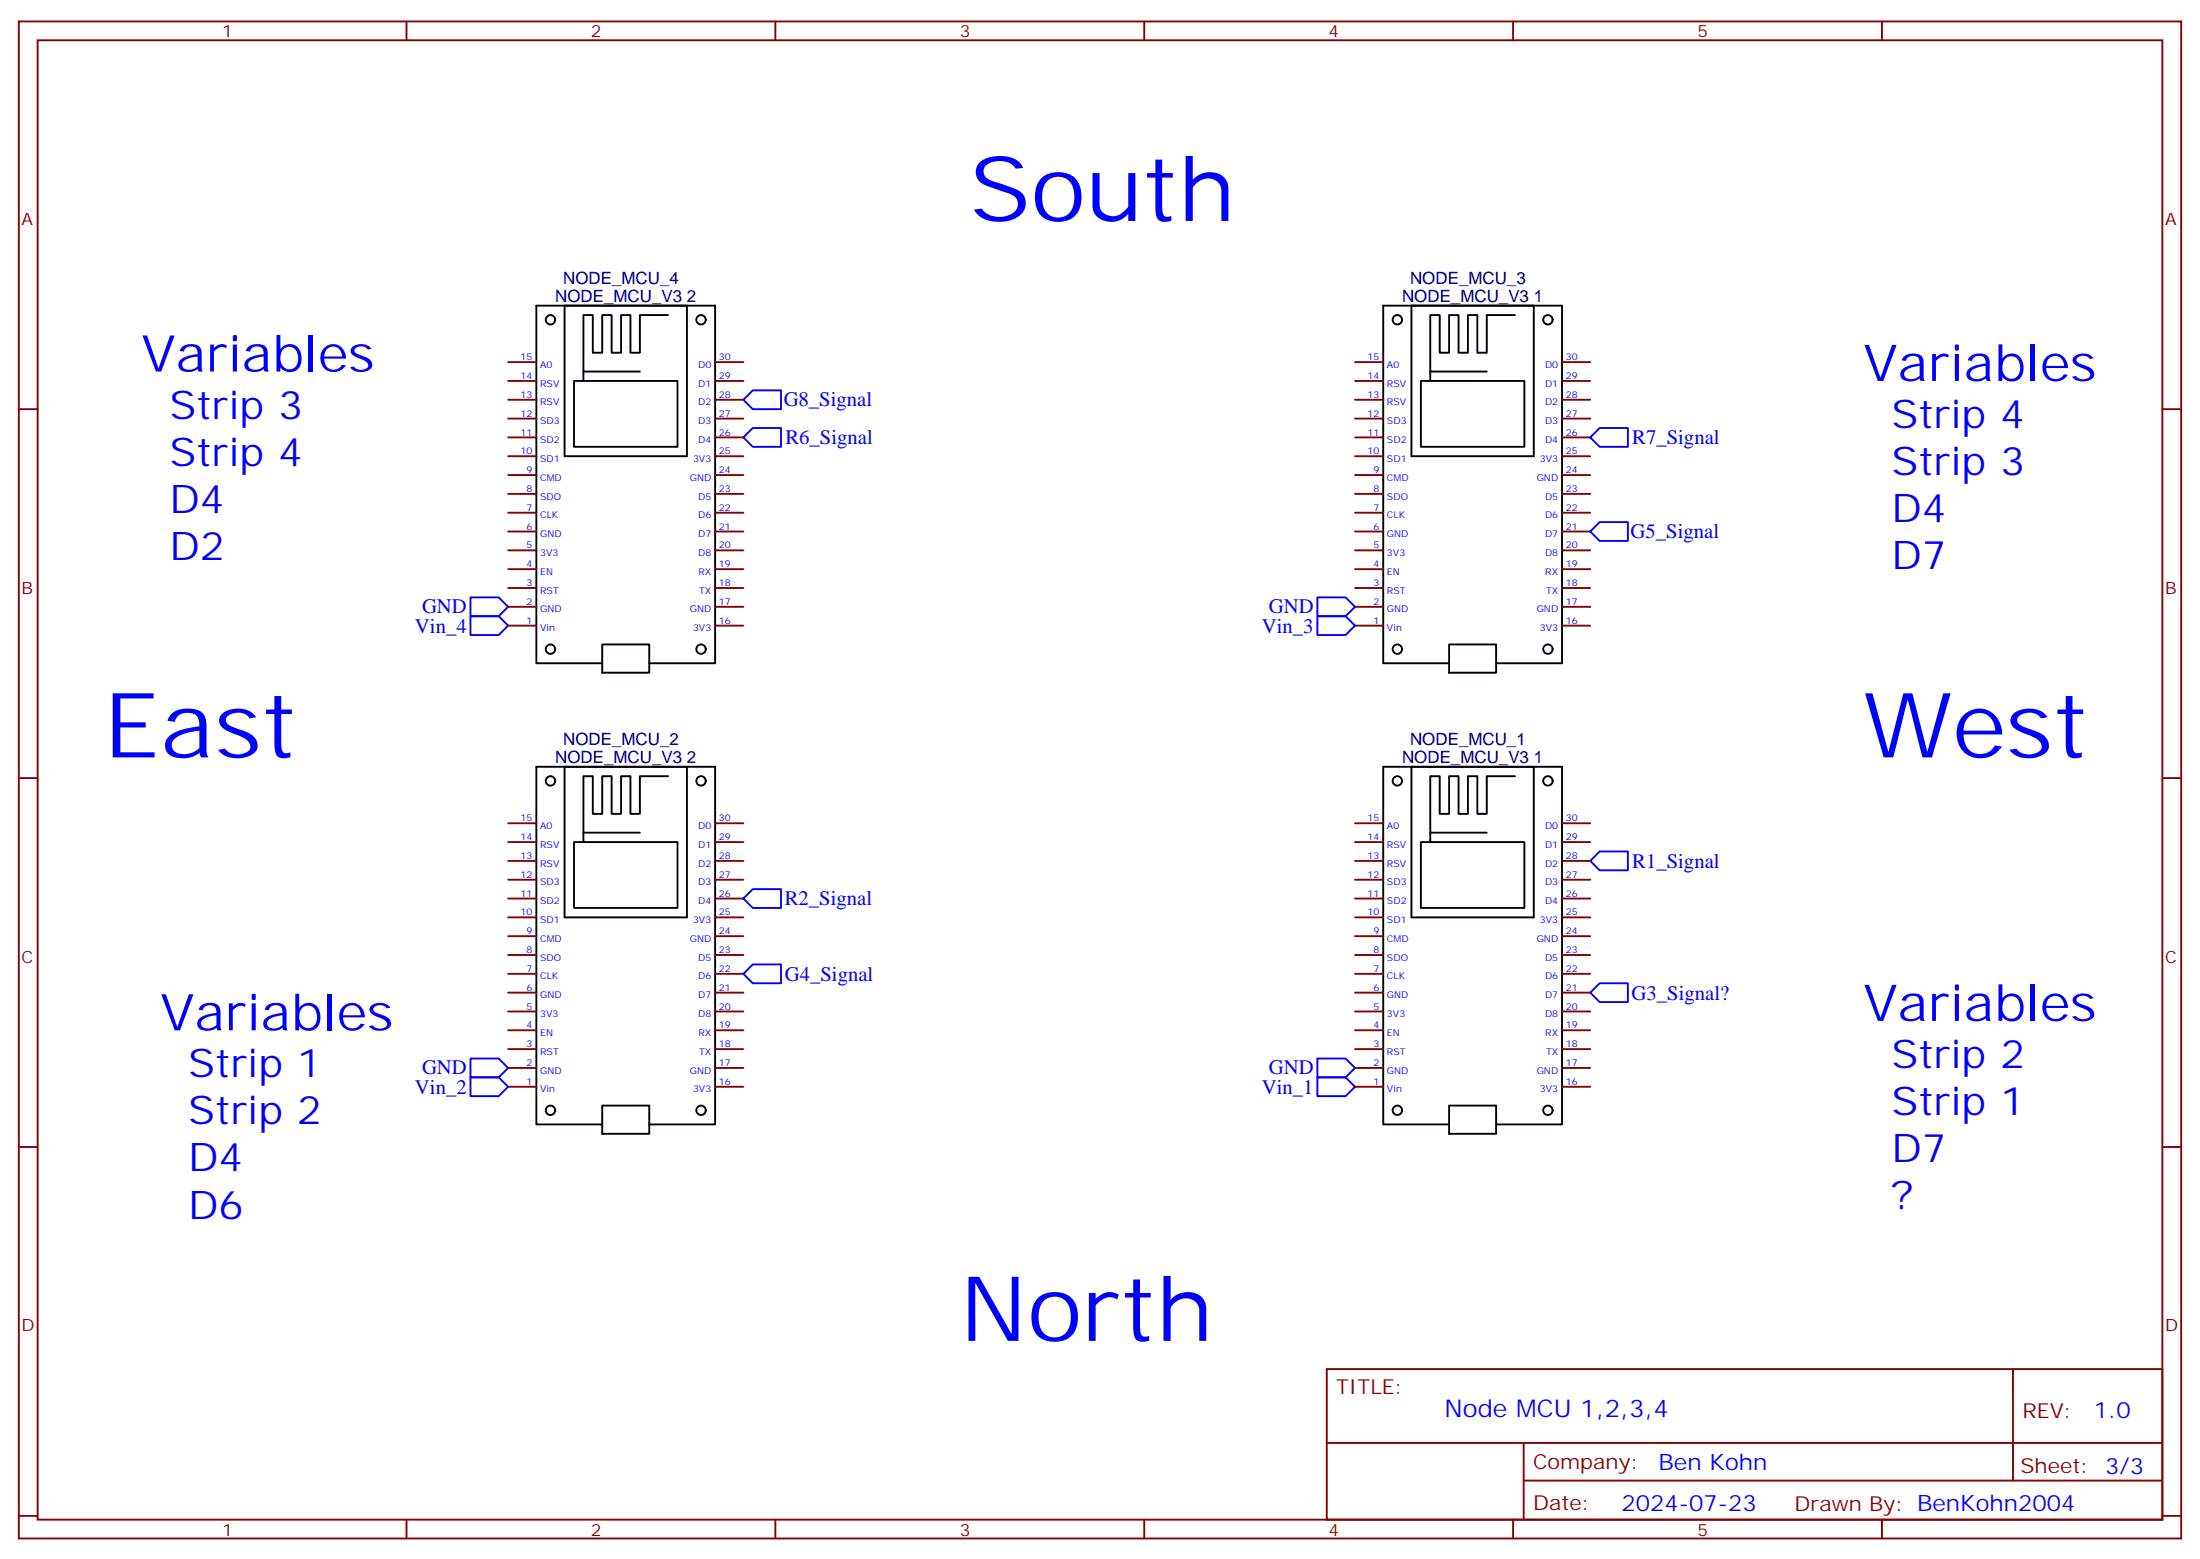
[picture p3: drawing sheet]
<svg xmlns="http://www.w3.org/2000/svg" width="412mm" height="292mm" viewBox="0 0 412 292" stroke-linecap="round" stroke-linejoin="round" font-family="sans-serif">
<g fill="none" stroke="#870000" stroke-width=".35">
<path d="M3.5 4h405.4v284.4h-405.4zM7.1 7.5h398.2v277.3h-398.2zM76.2 4v3.5M145.3 4v3.5M214.5 4v3.5M283.6 4v3.5M352.8 4v3.5M3.5 76.7h3.6M95.2 67.9h5.3M95.2 71.4h5.3M95.2 74.9h5.3M95.2 78.5h5.3"/>
<path d="M134.1 67.9h5.2M134.1 71.4h5.2M134.1 74.9h5.2M134.1 78.5h5.2M254 67.9h5.3M254 71.4h5.3M254 74.9h5.3M254 78.5h5.3M292.8 67.9h5.3M292.8 71.4h5.3M292.8 74.9h5.3M292.8 78.5h5.3"/>
<path d="M405.3 76.7h3.6M95.2 82h5.3M95.2 85.5h5.3M95.2 89h5.3M95.2 92.6h5.3M95.2 96.1h5.3M95.2 99.6h5.3M134.1 82h5.2M134.1 85.5h5.2M134.1 89h5.2M134.1 92.6h5.2M134.1 96.1h5.2"/>
<path d="M134.1 99.6h5.2M254 82h5.3M254 85.5h5.3M254 89h5.3M254 92.6h5.3M254 96.1h5.3M254 99.6h5.3M292.8 82h5.3M292.8 85.5h5.3M292.8 89h5.3M292.8 92.6h5.3M292.8 96.1h5.3"/>
<path d="M292.8 99.6h5.3M95.2 103.2h5.3M95.2 106.7h5.3M95.2 110.2h5.3M95.2 113.7h5.3M95.2 117.3h5.3M134.1 103.2h5.2M134.1 106.7h5.2M134.1 110.2h5.2M134.1 113.7h5.2M134.1 117.3h5.2M254 103.2h5.3"/>
<path d="M254 106.7h5.3M254 110.2h5.3M254 113.7h5.3M254 117.3h5.3M292.8 103.2h5.3M292.8 106.7h5.3M292.8 110.2h5.3M292.8 113.7h5.3M292.8 117.3h5.3M3.5 145.8h3.6M95.2 154.3h5.3M95.2 157.8h5.3"/>
<path d="M134.1 154.3h5.2M134.1 157.8h5.2M254 154.3h5.3M254 157.8h5.3M292.8 154.3h5.3M292.8 157.8h5.3M405.3 145.8h3.6M95.2 161.4h5.3M95.2 164.9h5.3M95.2 168.4h5.3M95.2 171.9h5.3M95.2 175.5h5.3"/>
<path d="M95.2 179h5.3M134.1 161.4h5.2M134.1 164.9h5.2M134.1 168.4h5.2M134.1 171.9h5.2M134.1 175.5h5.2M134.1 179h5.2M254 161.4h5.3M254 164.9h5.3M254 168.4h5.3M254 171.9h5.3M254 175.5h5.3"/>
<path d="M254 179h5.3M292.8 161.4h5.3M292.8 164.9h5.3M292.8 168.4h5.3M292.8 171.9h5.3M292.8 175.5h5.3M292.8 179h5.3M95.2 182.5h5.3M95.2 186.1h5.3M95.2 189.6h5.3M95.2 193.1h5.3M95.2 196.6h5.3"/>
<path d="M134.1 182.5h5.2M134.1 186.1h5.2M134.1 189.6h5.2M134.1 193.1h5.2M134.1 196.6h5.2M254 182.5h5.3M254 186.1h5.3M254 189.6h5.3M254 193.1h5.3M254 196.6h5.3M292.8 182.5h5.3M292.8 186.1h5.3"/>
<path d="M292.8 189.6h5.3M292.8 193.1h5.3M292.8 196.6h5.3M3.5 215h3.6M95.2 200.2h5.3M95.2 203.7h5.3M134.1 200.2h5.2M134.1 203.7h5.2M254 200.2h5.3M254 203.7h5.3M292.8 200.2h5.3M292.8 203.7h5.3"/>
<path d="M405.3 215h3.6M248.7 256.6h156.6v28.2h-156.6zM377.3 256.6v20.9M248.7 270.5h156.5M285.6 277.5h119.6M285.6 270.5v14.1M3.5 284.1h3.6M76.2 284.8v3.6M145.3 284.8v3.6M214.5 284.8v3.6M283.6 284.8v3.6M352.8 284.8v3.6"/>
<path d="M405.3 284.1h3.6"/>
</g>
<g fill="none" stroke="#000" stroke-width=".35">
<path d="M105.8 57.3h23v28.2h-23zM125.2 59.1h-5.3v7h-1.7v-7h-1.8v7h-1.7v-7h-1.8v7h-1.8v-7h-1.7v10.5h10.5M264.6 57.3h22.9v28.2h-22.9zM284 59.1h-5.3v7h-1.8v-7h-1.7v7h-1.8v-7h-1.8v7h-1.7v-7h-1.8v10.5h10.6M109.4 69.6v1.8h-1.8v12.3h19.4v-12.3h-17.6M268.1 69.6v1.8h-1.8v12.3h19.5v-12.3h-17.7M112.9 120.8h8.8v5.3h-8.8zM112.9 124.3h-12.4v-67h33.6v67h-12.4M271.6 120.8h8.9v5.3h-8.9zM271.6 124.3h-12.3v-67h33.5v67h-12.3M105.8 143.7h23v28.2h-23zM109.4 156.1v1.7h-1.8v12.4h19.4v-12.4h-17.6"/>
<path d="M125.2 145.5h-5.3v7h-1.7v-7h-1.8v7h-1.7v-7h-1.8v7h-1.8v-7h-1.7v10.6h10.5M264.6 143.7h22.9v28.2h-22.9zM268.1 156.1v1.7h-1.8v12.4h19.5v-12.4h-17.7M284 145.5h-5.3v7h-1.8v-7h-1.7v7h-1.8v-7h-1.8v7h-1.7v-7h-1.8v10.6h10.6M112.9 207.2h8.8v5.3h-8.8zM112.9 210.7h-12.4v-67h33.6v67h-12.4M271.6 207.2h8.9v5.3h-8.9zM271.6 210.7h-12.3v-67h33.5v67h-12.3"/>
<circle cx="103.2" cy="59.9" r=".88"/>
<circle cx="131.4" cy="59.9" r=".88"/>
<circle cx="261.9" cy="59.9" r=".88"/>
<circle cx="290.2" cy="59.9" r=".88"/>
<circle cx="103.2" cy="121.7" r=".88"/>
<circle cx="131.4" cy="121.7" r=".88"/>
<circle cx="261.9" cy="121.7" r=".88"/>
<circle cx="290.2" cy="121.7" r=".88"/>
<circle cx="103.2" cy="146.4" r=".88"/>
<circle cx="131.4" cy="146.4" r=".88"/>
<circle cx="261.9" cy="146.4" r=".88"/>
<circle cx="290.2" cy="146.4" r=".88"/>
<circle cx="103.2" cy="208.1" r=".88"/>
<circle cx="131.4" cy="208.1" r=".88"/>
<circle cx="261.9" cy="208.1" r=".88"/>
<circle cx="290.2" cy="208.1" r=".88"/>
</g>
<g fill="none" stroke="#00f" stroke-width=".35">
<path d="M139.3 74.9l1.8-1.7h5.3v3.5h-5.3zM139.3 82l1.8-1.8h5.3v3.5h-5.3zM298.1 82l1.8-1.8h5.3v3.5h-5.3zM298.1 99.6l1.8-1.7h5.3v3.5h-5.3zM88.2 112h5.3l1.7 1.7-1.7 1.8h-5.3zM88.2 115.5h5.3l1.7 1.8-1.7 1.7h-5.3zM246.9 115.5h5.3l1.8 1.8-1.8 1.7h-5.3zM246.9 112h5.3l1.8 1.7-1.8 1.8h-5.3zM139.3 168.4l1.8-1.7h5.3v3.5h-5.3zM298.1 161.4l1.8-1.8h5.3v3.5h-5.3zM88.2 198.4h5.3l1.7 1.8-1.7 1.7h-5.3zM139.3 182.5l1.8-1.7h5.3v3.5h-5.3z"/>
<path d="M246.9 198.4h5.3l1.8 1.8-1.8 1.7h-5.3zM298.1 186.1l1.8-1.8h5.3v3.5h-5.3zM88.2 201.9h5.3l1.7 1.8-1.7 1.8h-5.3zM246.9 201.9h5.3l1.8 1.8-1.8 1.8h-5.3z"/>
</g>
<g font-size="16.9" fill="#00f">
<text x="181.7" y="41.4">South</text>
<text x="19.4" y="142">East</text>
<text x="349.2" y="142">West</text>
<text x="179.9" y="251.3">North</text>
</g>
<g font-size="9.5" fill="#00f">
<text x="26.5" y="69.6">Variables</text>
<text x="349.2" y="71.4">Variables</text>
<text x="349.2" y="191.3">Variables</text>
<text x="30" y="193.1">Variables</text>
</g>
<g font-size="7.4" fill="#00f">
<text x="31.7" y="78.5">Strip 3</text>
<text x="354.5" y="80.2">Strip 4</text>
<text x="31.7" y="87.3">Strip 4</text>
<text x="354.5" y="89">Strip 3</text>
<text x="31.7" y="96.1">D4</text>
<text x="354.5" y="97.9">D4</text>
<text x="31.7" y="104.9">D2</text>
<text x="354.5" y="106.7">D7</text>
<text x="35.3" y="201.9">Strip 1</text>
<text x="354.5" y="200.2">Strip 2</text>
<text x="354.5" y="209">Strip 1</text>
<text x="35.3" y="210.7">Strip 2</text>
<text x="35.3" y="219.6">D4</text>
<text x="354.5" y="217.8">D7</text>
<text x="354.5" y="226.6">?</text>
<text x="35.3" y="228.4">D6</text>
</g>
<text font-size="4.6" fill="#00f" x="270.8" y="265.6">Node MCU 1,2,3,4</text>
<g font-size="4.2" fill="#00f">
<text x="392.5" y="265.9">1.0</text>
<text x="310.9" y="275.4">Ben Kohn</text>
<text x="304" y="283.2">2024-07-23</text>
</g>
<g font-size="3.9" fill="#00f">
<text x="146.9" y="76.1">G8_Signal</text>
<text x="147.2" y="83.2">R6_Signal</text>
<text x="306" y="83.2">R7_Signal</text>
<text x="305.7" y="100.8">G5_Signal</text>
<text x="77.8" y="118.6">Vin_4</text>
<text x="79.1" y="115">GND</text>
<text x="236.5" y="118.6">Vin_3</text>
<text x="237.9" y="115">GND</text>
<text x="306" y="162.7">R1_Signal</text>
<text x="147.1" y="169.7">R2_Signal</text>
<text x="147.1" y="183.8">G4_Signal</text>
<text x="305.9" y="187.4">G3_Signal?</text>
<text x="79.1" y="201.4">GND</text>
<text x="237.9" y="201.4">GND</text>
<text x="77.8" y="205">Vin_2</text>
<text x="236.5" y="205">Vin_1</text>
</g>
<g font-size="3.9" fill="#800">
<text x="250.5" y="261.2">TITLE:</text>
<text x="379.1" y="265.9">REV:</text>
<text x="287.4" y="275.4">Company:</text>
<text x="378.7" y="276">Sheet: 3/3</text>
<text x="287.4" y="283.1">Date:</text>
<text x="336.4" y="283.2">Drawn By: BenKohn2004</text>
</g>
<g font-size="3.2" fill="#800">
<text x="41.6" y="7">1</text>
<text x="110.8" y="7">2</text>
<text x="179.9" y="7">3</text>
<text x="249.1" y="7">4</text>
<text x="318.2" y="7">5</text>
<text x="4.1" y="42.1">A</text>
<text x="405.9" y="42.1">A</text>
<text x="4.1" y="111.3">B</text>
<text x="405.9" y="111.3">B</text>
<text x="4.1" y="180.4">C</text>
<text x="405.9" y="180.4">C</text>
<text x="4.1" y="249.6">D</text>
<text x="405.9" y="249.6">D</text>
<text x="41.6" y="287.8">1</text>
<text x="110.8" y="287.8">2</text>
<text x="179.9" y="287.8">3</text>
<text x="249.1" y="287.8">4</text>
<text x="318.2" y="287.8">5</text>
</g>
<g font-size="3.2" fill="#000080">
<text x="105.6" y="53.2">NODE_MCU_4</text>
<text x="264.3" y="53.2">NODE_MCU_3</text>
<text x="104.1" y="56.6">NODE_MCU_V3 2</text>
<text x="262.8" y="56.6">NODE_MCU_V3 1</text>
<text x="104.1" y="143.1">NODE_MCU_V3 2</text>
<text x="105.6" y="139.6">NODE_MCU_2</text>
<text x="262.8" y="143.1">NODE_MCU_V3 1</text>
<text x="264.3" y="139.6">NODE_MCU_1</text>
</g>
<g font-size="1.8" fill="#00f">
<text x="97.6" y="67.5">15</text>
<text x="97.6" y="71">14</text>
<text x="101.2" y="68.9">A0</text>
<text x="130.9" y="68.9">D0</text>
<text x="134.8" y="67.5">30</text>
<text x="134.8" y="71">29</text>
<text x="256.3" y="67.5">15</text>
<text x="256.3" y="71">14</text>
<text x="260" y="68.9">A0</text>
<text x="289.6" y="68.9">D0</text>
<text x="293.5" y="67.5">30</text>
<text x="293.5" y="71">29</text>
<text x="97.6" y="74.6">13</text>
<text x="101.2" y="72.5">RSV</text>
<text x="101.2" y="76">RSV</text>
<text x="130.9" y="72.5">D1</text>
<text x="130.9" y="76">D2</text>
<text x="134.8" y="74.6">28</text>
<text x="256.3" y="74.6">13</text>
<text x="260" y="72.5">RSV</text>
<text x="260" y="76">RSV</text>
<text x="289.6" y="72.5">D1</text>
<text x="289.6" y="76">D2</text>
<text x="293.5" y="74.6">28</text>
<text x="97.6" y="78.1">12</text>
<text x="97.6" y="81.6">11</text>
<text x="101.2" y="79.5">SD3</text>
<text x="101.2" y="83">SD2</text>
<text x="130.9" y="79.5">D3</text>
<text x="130.9" y="83">D4</text>
<text x="134.8" y="78.1">27</text>
<text x="134.8" y="81.6">26</text>
<text x="256.3" y="78.1">12</text>
<text x="256.3" y="81.6">11</text>
<text x="260" y="79.5">SD3</text>
<text x="260" y="83">SD2</text>
<text x="289.6" y="79.5">D3</text>
<text x="289.6" y="83">D4</text>
<text x="293.5" y="78.1">27</text>
<text x="293.5" y="81.6">26</text>
<text x="97.6" y="85.2">10</text>
<text x="98.7" y="88.7">9</text>
<text x="101.2" y="86.6">SD1</text>
<text x="129.9" y="86.6">3V3</text>
<text x="134.8" y="85.2">25</text>
<text x="134.8" y="88.7">24</text>
<text x="256.3" y="85.2">10</text>
<text x="257.5" y="88.7">9</text>
<text x="260" y="86.6">SD1</text>
<text x="288.7" y="86.6">3V3</text>
<text x="293.5" y="85.2">25</text>
<text x="293.5" y="88.7">24</text>
<text x="98.7" y="92.2">8</text>
<text x="98.7" y="95.7">7</text>
<text x="101.2" y="90.1">CMD</text>
<text x="101.2" y="93.6">SDO</text>
<text x="129.3" y="90.1">GND</text>
<text x="130.9" y="93.6">D5</text>
<text x="134.8" y="92.2">23</text>
<text x="134.8" y="95.7">22</text>
<text x="257.5" y="92.2">8</text>
<text x="257.5" y="95.7">7</text>
<text x="260" y="90.1">CMD</text>
<text x="260" y="93.6">SDO</text>
<text x="288.1" y="90.1">GND</text>
<text x="289.6" y="93.6">D5</text>
<text x="293.5" y="92.2">23</text>
<text x="293.5" y="95.7">22</text>
<text x="98.7" y="99.3">6</text>
<text x="101.2" y="97.2">CLK</text>
<text x="101.2" y="100.7">GND</text>
<text x="130.9" y="97.2">D6</text>
<text x="130.9" y="100.7">D7</text>
<text x="134.8" y="99.3">21</text>
<text x="257.5" y="99.3">6</text>
<text x="260" y="97.2">CLK</text>
<text x="260" y="100.7">GND</text>
<text x="289.6" y="97.2">D6</text>
<text x="289.6" y="100.7">D7</text>
<text x="293.5" y="99.3">21</text>
<text x="98.7" y="102.8">5</text>
<text x="98.7" y="106.3">4</text>
<text x="101.2" y="104.2">3V3</text>
<text x="101.2" y="107.7">EN</text>
<text x="130.9" y="104.2">D8</text>
<text x="130.9" y="107.7">RX</text>
<text x="134.8" y="102.8">20</text>
<text x="134.8" y="106.3">19</text>
<text x="257.5" y="102.8">5</text>
<text x="257.5" y="106.3">4</text>
<text x="260" y="104.2">3V3</text>
<text x="260" y="107.7">EN</text>
<text x="289.6" y="104.2">D8</text>
<text x="289.7" y="107.7">RX</text>
<text x="293.5" y="102.8">20</text>
<text x="293.5" y="106.3">19</text>
<text x="98.7" y="109.9">3</text>
<text x="98.7" y="113.4">2</text>
<text x="101.2" y="111.3">RST</text>
<text x="131.1" y="111.3">TX</text>
<text x="134.8" y="109.9">18</text>
<text x="134.8" y="113.4">17</text>
<text x="257.5" y="109.9">3</text>
<text x="257.5" y="113.4">2</text>
<text x="260" y="111.3">RST</text>
<text x="289.8" y="111.3">TX</text>
<text x="293.5" y="109.9">18</text>
<text x="293.5" y="113.4">17</text>
<text x="98.7" y="116.9">1</text>
<text x="101.2" y="114.8">GND</text>
<text x="101.2" y="118.3">Vin</text>
<text x="129.3" y="114.8">GND</text>
<text x="129.9" y="118.3">3V3</text>
<text x="134.8" y="116.9">16</text>
<text x="257.5" y="116.9">1</text>
<text x="260" y="114.8">GND</text>
<text x="260" y="118.3">Vin</text>
<text x="288.1" y="114.8">GND</text>
<text x="288.7" y="118.3">3V3</text>
<text x="293.5" y="116.9">16</text>
<text x="97.6" y="154">15</text>
<text x="101.2" y="155.4">A0</text>
<text x="130.9" y="155.4">D0</text>
<text x="134.8" y="154">30</text>
<text x="256.3" y="154">15</text>
<text x="260" y="155.4">A0</text>
<text x="289.6" y="155.4">D0</text>
<text x="293.5" y="154">30</text>
<text x="97.6" y="157.5">14</text>
<text x="97.6" y="161">13</text>
<text x="101.2" y="158.9">RSV</text>
<text x="130.9" y="158.9">D1</text>
<text x="134.8" y="157.5">29</text>
<text x="134.8" y="161">28</text>
<text x="256.3" y="157.5">14</text>
<text x="256.3" y="161">13</text>
<text x="260" y="158.9">RSV</text>
<text x="289.6" y="158.9">D1</text>
<text x="293.5" y="157.5">29</text>
<text x="293.5" y="161">28</text>
<text x="97.6" y="164.5">12</text>
<text x="101.2" y="162.4">RSV</text>
<text x="101.2" y="165.9">SD3</text>
<text x="130.9" y="162.4">D2</text>
<text x="130.9" y="165.9">D3</text>
<text x="134.8" y="164.5">27</text>
<text x="256.3" y="164.5">12</text>
<text x="260" y="162.4">RSV</text>
<text x="260" y="165.9">SD3</text>
<text x="289.6" y="162.4">D2</text>
<text x="289.6" y="165.9">D3</text>
<text x="293.5" y="164.5">27</text>
<text x="97.6" y="168.1">11</text>
<text x="97.6" y="171.6">10</text>
<text x="101.2" y="169.5">SD2</text>
<text x="101.2" y="173">SD1</text>
<text x="129.9" y="173">3V3</text>
<text x="130.9" y="169.5">D4</text>
<text x="134.8" y="168.1">26</text>
<text x="134.8" y="171.6">25</text>
<text x="256.3" y="168.1">11</text>
<text x="256.3" y="171.6">10</text>
<text x="260" y="169.5">SD2</text>
<text x="260" y="173">SD1</text>
<text x="288.7" y="173">3V3</text>
<text x="289.6" y="169.5">D4</text>
<text x="293.5" y="168.1">26</text>
<text x="293.5" y="171.6">25</text>
<text x="98.7" y="175.1">9</text>
<text x="98.7" y="178.6">8</text>
<text x="101.2" y="176.5">CMD</text>
<text x="129.3" y="176.5">GND</text>
<text x="134.8" y="175.1">24</text>
<text x="134.8" y="178.6">23</text>
<text x="257.5" y="175.1">9</text>
<text x="257.5" y="178.6">8</text>
<text x="260" y="176.5">CMD</text>
<text x="288.1" y="176.5">GND</text>
<text x="293.5" y="175.1">24</text>
<text x="293.5" y="178.6">23</text>
<text x="98.7" y="182.2">7</text>
<text x="98.7" y="185.7">6</text>
<text x="101.2" y="180.1">SDO</text>
<text x="101.2" y="183.6">CLK</text>
<text x="130.9" y="180.1">D5</text>
<text x="130.9" y="183.6">D6</text>
<text x="134.8" y="182.2">22</text>
<text x="134.8" y="185.7">21</text>
<text x="257.5" y="182.2">7</text>
<text x="257.5" y="185.7">6</text>
<text x="260" y="180.1">SDO</text>
<text x="260" y="183.6">CLK</text>
<text x="289.6" y="180.1">D5</text>
<text x="289.6" y="183.6">D6</text>
<text x="293.5" y="182.2">22</text>
<text x="293.5" y="185.7">21</text>
<text x="98.7" y="189.2">5</text>
<text x="101.2" y="187.1">GND</text>
<text x="101.2" y="190.6">3V3</text>
<text x="130.9" y="187.1">D7</text>
<text x="130.9" y="190.6">D8</text>
<text x="134.8" y="189.2">20</text>
<text x="257.5" y="189.2">5</text>
<text x="260" y="187.1">GND</text>
<text x="260" y="190.6">3V3</text>
<text x="289.6" y="187.1">D7</text>
<text x="289.6" y="190.6">D8</text>
<text x="293.5" y="189.2">20</text>
<text x="98.7" y="192.8">4</text>
<text x="98.7" y="196.3">3</text>
<text x="101.2" y="194.2">EN</text>
<text x="101.2" y="197.7">RST</text>
<text x="130.9" y="194.2">RX</text>
<text x="131.1" y="197.7">TX</text>
<text x="134.8" y="192.8">19</text>
<text x="134.8" y="196.3">18</text>
<text x="257.5" y="192.8">4</text>
<text x="257.5" y="196.3">3</text>
<text x="260" y="194.2">EN</text>
<text x="260" y="197.7">RST</text>
<text x="289.7" y="194.2">RX</text>
<text x="289.8" y="197.7">TX</text>
<text x="293.5" y="192.8">19</text>
<text x="293.5" y="196.3">18</text>
<text x="98.7" y="199.8">2</text>
<text x="98.7" y="203.3">1</text>
<text x="101.2" y="201.2">GND</text>
<text x="129.3" y="201.2">GND</text>
<text x="134.8" y="199.8">17</text>
<text x="134.8" y="203.3">16</text>
<text x="257.5" y="199.8">2</text>
<text x="257.5" y="203.3">1</text>
<text x="260" y="201.2">GND</text>
<text x="288.1" y="201.2">GND</text>
<text x="293.5" y="199.8">17</text>
<text x="293.5" y="203.3">16</text>
<text x="101.2" y="204.8">Vin</text>
<text x="129.9" y="204.8">3V3</text>
<text x="260" y="204.8">Vin</text>
<text x="288.7" y="204.8">3V3</text>
</g>
</svg>
